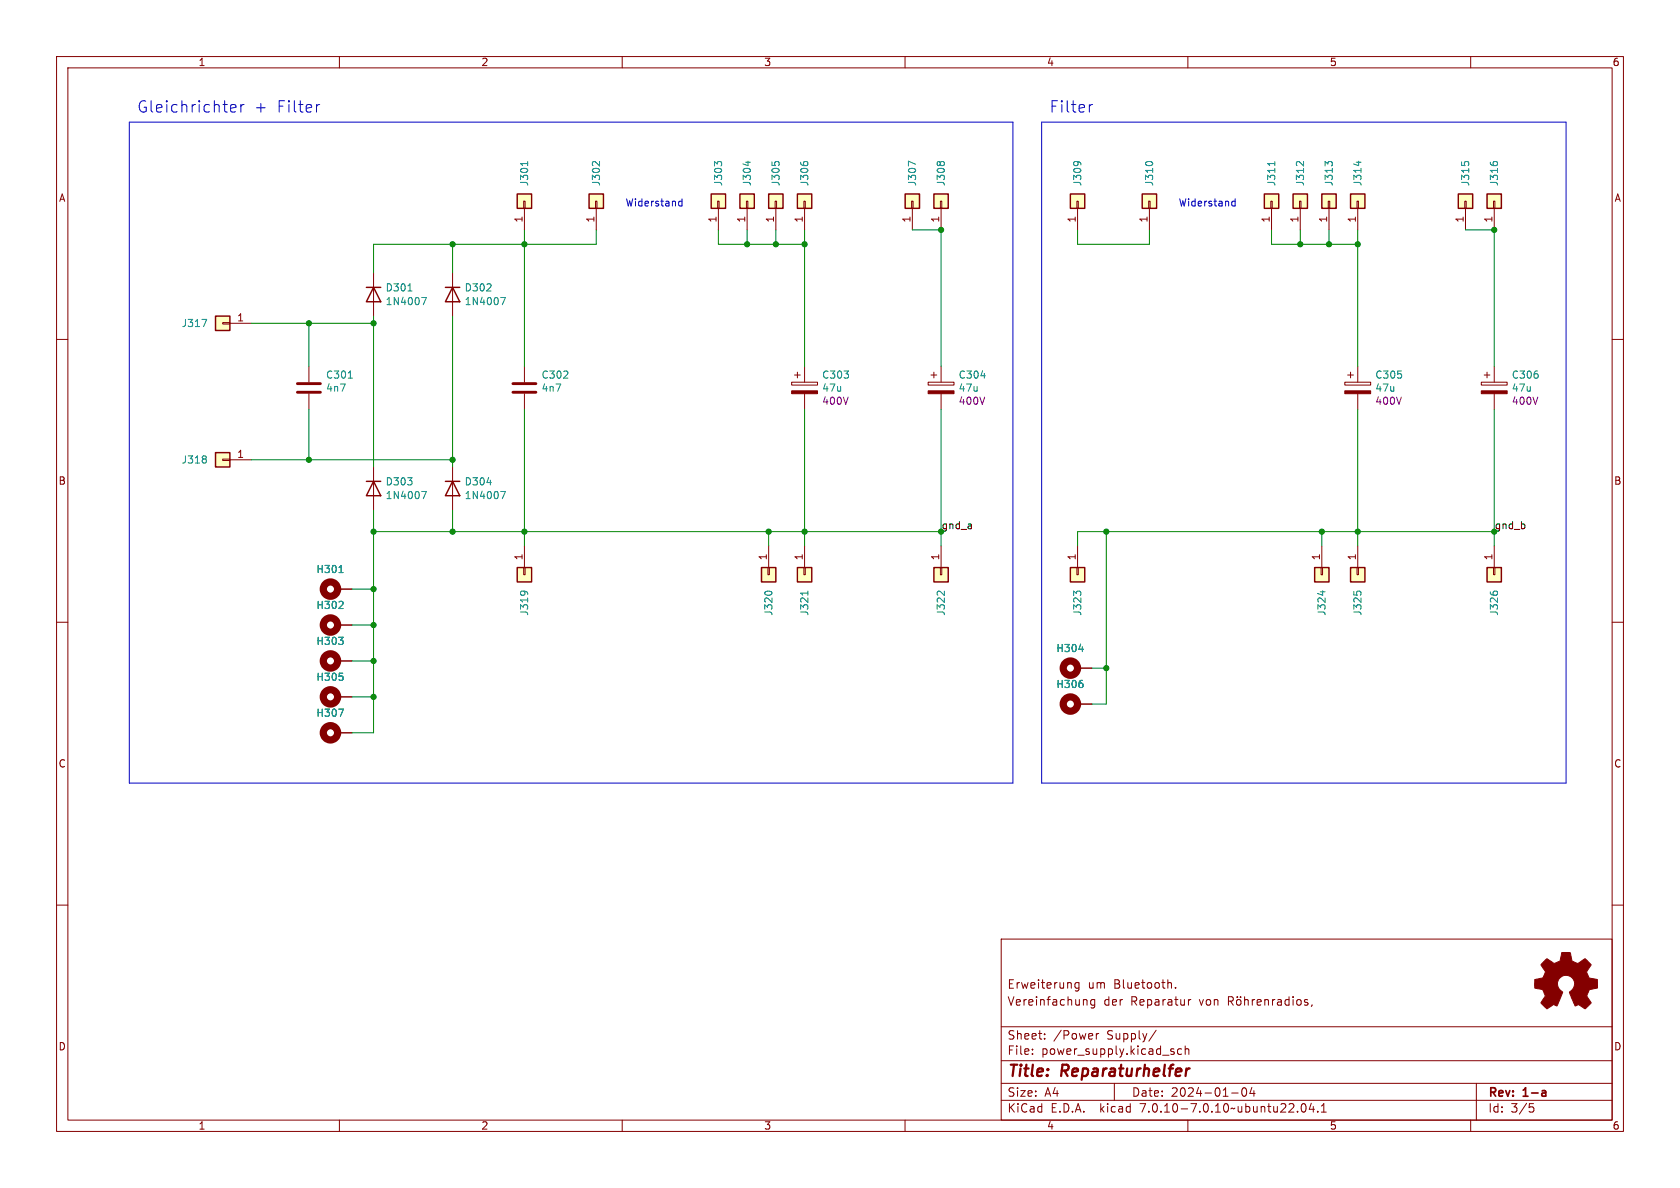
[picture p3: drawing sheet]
<svg xmlns="http://www.w3.org/2000/svg" width="297mm" height="210mm" viewBox="0 0 297 210" stroke-linecap="round" stroke-linejoin="round" font-family="sans-serif">
<g fill="none" stroke="#840000" stroke-width=".18">
<path d="M10 10h277v190h-277zM12 12h273v186h-273zM60 10v2M110 10v2M160 10v2M210 10v2M260 10v2M92.6 35.6h.2v1.2h-.2zM92.7 36.8v3.8M105.3 35.6h.2v1.2h-.2zM105.4 36.8v3.8M126.9 35.6h.2v1.2h-.2z"/>
<path d="M127 36.8v3.8M132 35.6h.2v1.2h-.2zM132.1 36.8v3.8M137 35.6h.3v1.2h-.3zM137.2 36.8v3.8M142.1 35.6h.3v1.2h-.3zM142.2 36.8v3.8M161.2 35.6h.2v1.2h-.2zM161.3 36.8v3.8M166.2 35.6h.3v1.2h-.3zM166.4 36.8v3.8M190.4 35.6h.2v1.2h-.2z"/>
<path d="M190.5 36.8v3.8M203.1 35.6h.2v1.2h-.2zM203.2 36.8v3.8M224.7 35.6h.2v1.2h-.2zM224.8 36.8v3.8M229.7 35.6h.3v1.2h-.3zM229.9 36.8v3.8M234.8 35.6h.3v1.2h-.3zM234.9 36.8v3.8M239.9 35.6h.3v1.2h-.3zM240 36.8v3.8M259 35.6h.2v1.2h-.2z"/>
<path d="M259.1 36.8v3.8M264 35.6h.3v1.2h-.3zM264.2 36.8v3.8M10 60h2M39.4 57h1.2v.3h-1.2zM40.6 57.2h3.8M66 48.3v7.6M80 48.3v7.6M285 60h2M54.6 64.8v2.8M54.6 69.6v2.8M92.7 64.8v2.8"/>
<path d="M92.7 69.6v2.8M140 67.6h4.5v.5h-4.5zM140.5 66.3h1M141 65.8v1M142.2 64.8v2.8M142.2 69.6v2.8M164.1 67.6h4.6v.5h-4.6zM164.6 66.3h1M165.1 65.8v1M166.4 64.8v2.8M166.4 69.6v2.8M237.7 67.6h4.6v.5h-4.6z"/>
<path d="M238.3 66.3h1M238.8 65.8v1M240 64.8v2.8M240 69.6v2.8M261.9 67.6h4.5v.5h-4.5zM262.4 66.3h1M262.9 65.8v1M264.2 64.8v2.8M264.2 69.6v2.8M39.4 81.2h1.2v.2h-1.2zM40.6 81.3h3.8M66 82.6v7.6"/>
<path d="M80 82.6v7.6M92.7 96.5v3.8M135.9 96.5v3.8M142.2 96.5v3.8M166.4 96.5v3.8M190.5 96.5v3.8M233.7 96.5v3.8M240 96.5v3.8M264.2 96.5v3.8M10 110h2M59.7 116.8h2.5M59.7 104.1h2.5"/>
<path d="M59.7 110.5h2.5M92.6 100.3h.2v1.3h-.2zM135.8 100.3h.2v1.3h-.2zM142.1 100.3h.3v1.3h-.3zM166.2 100.3h.3v1.3h-.3zM190.4 100.3h.2v1.3h-.2zM190.5 118.1h2.5M233.6 100.3h.2v1.3h-.2zM239.9 100.3h.3v1.3h-.3zM264 100.3h.3v1.3h-.3zM285 110h2M59.7 129.5h2.5"/>
<path d="M59.7 123.2h2.5M190.5 124.5h2.5M10 160h2M285 160h2M177 166h108v32h-108zM190.7 173.7v1.2l-.2 .3-.4-.1M190.7 173.8l-.4-.1-.3 .3v.4l.2 .2h.5M192 176.7l.2 .2v.8M193.5 176.7v1.2l-.3 .3-.3-.1M193.5 176.8l-.4-.1-.3 .3v.4l.2 .2h.5M206.9 173.7l.2 .2v.8M207.8 174.6v.1"/>
<path d="M210.1 176.7v1M210.5 176.7l-.3 .1-.1 .2M217.2 177l.7-.1 .1-.2v-.4l-.3-.1h-.5v1.5M217.5 177l.5 .7M218.7 176.8l.2-.1 .4 .1 .1 .6-.2 .2-.3 .1-.2-.1zM218.7 176.2v.1M219.3 176.2v.1M220 176.8l.2-.1 .4 .1 .1 .9M220 176.2v1.5M221.4 176.7v1M221.8 176.7l-.3 .1-.1 .2M222.2 177.2l.8-.1-.1-.3-.4-.1-.3 .2 .1 .7h.6"/>
<path d="M223.6 176.8l.2-.1 .4 .1v.9M223.6 176.7v1M225 176.7v1M225.4 176.7l-.3 .1-.1 .2M225.9 176.8h.6v.9M226.5 177.1h-.5a.29 .29 0 0 0-.2 .3 .29 .29 0 0 0 .2 .3l.5-.1M227.9 176.8l-.4-.1-.3 .3v.4l.1 .2h.6M227.9 176.2v1.5M228.6 176.2v.1M228.6 176.7v1M229.3 176.8l.2-.1 .5 .1v.6l-.1 .2-.4 .1-.2-.1zM231.2 176.8l-.4-.1-.2 .2 .1 .2 .5 .2v.3h-.6"/>
<path d="M232 177.6l-.2 .3M60 198v2M110 198v2M160 198v2M177 194.5h108M177 191.5h108M177 187.5h108M177 181.5h108M182.5 186.3v.1M182.5 185.5v.1M184.7 183.6v.1M184.7 182.8v.1"/>
<path d="M193.8 182.7v1M194.2 182.7l-.2 .1-.2 .2M197 191.5v3M204.4 182.1l-1.3 2M207.4 185.9l.2 .2-.2 .3M207.4 185.4l.1 .1M208.9 185.5l-.4-.1-.3 .3v.4l.1 .2h.6M209.5 185.5l.2-.1 .4 .1 .1 .9M209.5 184.9v1.5M210 198v2M217.7 193.2h1.2M219.7 192.4l.2-.1a.81 .81 0 0 1 .6 .6 .81 .81 0 0 1-.3 .8l-.2 .1a.81 .81 0 0 1-.3-1.4z"/>
<path d="M221.3 192.2l-.3 1.1h.9M221.7 192.8v1M229.4 196.5v.1M230.2 195.2l.2-.1a.81 .81 0 0 1 .6 .6 .81 .81 0 0 1-.3 .8l-.2 .1a.81 .81 0 0 1-.3-1.4zM231.8 195l-.3 1.1h.9M232.2 195.6v1M233 196.5v.1M233.6 196.6h.9M233.6 195.5l.4-.4v1.5M260 198v2M261 191.5v6.5M270.4 195.1h.7"/>
<path d="M270.5 195.7h.4l.3 .3-.2 .5-.5 .1"/>
</g>
<path d="M273.1 192.8l.2 .2v.8M273.3 193.7l-.5 .1M273.3 193.1l-.5 .1" fill="none" stroke="#840000" stroke-width=".3"/>
<path d="M209.8 188.9l-.2 1.3M210.3 188.9l-.4 .1-.2 .3" fill="none" stroke="#840000" stroke-width=".4"/>
<g fill="#840000" stroke="#840000" stroke-width=".18">
<path d="M164.1 69.1h4.6v.5h-4.6z"/>
<path d="M140 69.1h4.5v.5h-4.5z"/>
<path d="M237.7 69.1h4.6v.5h-4.6z"/>
<path d="M272.9 170l.6-.5 .9 .6a.62 .62 0 0 0 1 0l.2-.1a1.62 1.62 0 0 0 .4-1.4l.1-.2h1.5l.2 .8a.74 .74 0 0 0 .6 .9l.5 .2 1.3-.8 1.1 1-.4 .7a.75 .75 0 0 0-.2 1.2l.2 .5 1.5 .3v1.5l-1.4 .2-.1 .2a1.23 1.23 0 0 0-.3 1.2l.7 1-.1 .1-1 .9-.8-.5a.54 .54 0 0 0-.9 0l-1-2.3a2.33 2.33 0 0 0 .8-2 1.54 1.54 0 0 0-2.5-.7 1.54 1.54 0 0 0 .5 2.6l-1.1 2.4a.69 .69 0 0 0-1.1 .2l-.6 .3-1.1-1 .8-1.2-.2-.6a.71 .71 0 0 0-.9-.7l-.8-.2v-1.4l.5-.1a1.11 1.11 0 0 0 1.2-.7 .72 .72 0 0 0-.2-1.2l-.4-.7z"/>
<path d="M261.9 69.1h4.5v.5h-4.5z"/>
</g>
<g fill="none" stroke="#008484" stroke-width=".18">
<path d="M93.3 28.6v.7M106 28.6v.7l-.7-.7h-.3l-.2 .1M126.8 29l-.5-.4v.7M126.9 28.7l.1-.1 .5 .1M132.2 28.5v.8M136.5 28.6v.6M137 28.7l.2-.1 .5 .1M142.1 28.7l.2-.1 .5 .1M161.9 29l-1.3-.5v.8M165.7 28.7l.2-.1 .3 .1M166.3 28.7l.2-.1 .4 .1M189.9 28.7v-.1a1.07 1.07 0 0 1 1.1 .1"/>
<path d="M190.4 28.6l.1 .1M202.6 28.7l.4-.1 .7 .1M225.4 28.6v.7M230.4 28.6v.7l-.7-.7h-.3l-.2 .1M234.7 29l-.4-.4v.7M234.8 28.7l.2-.1 .5 .1M240.2 28.5v.8M258.4 28.6v.6M258.9 28.7l.2-.1 .5 .1M264 28.7l.2-.1 .5 .1M35.7 56.5h.8l-.5 1.2M72.1 51.4h.7"/>
<path d="M74.5 52.6h.9l-.6 1.3M88.5 52.6h.8l-.5 1.3M61.6 66.8h.7M173.4 66.4h.8M36.4 80.7l.1 .1-.1 .3M36.4 81.2l.1 .2-.1 .4M74.5 86.9h.9l-.6 1.3M86.1 85.3h.8M88.5 86.9h.8l-.5 1.3M59.9 112.7h.8l-.5 .4M59.9 107.6h.8M59.9 101.2h.8"/>
<path d="M60.6 113.3v.5M60.6 106.4v.4M60.6 119.6v.6M92.1 104.6a1.07 1.07 0 0 1 1.1 .1M92.6 104.5l.1 .1M135.3 104.6l.4-.1 .6 .1M142.8 104.5v.7M166.9 104.5v.8l-.7-.7-.3-.1-.2 .1M190.3 104.9l-.5-.4v.8M190.4 104.6l.1-.1 .5 .1M190.7 114.8h.8M233.8 104.4v.8"/>
<path d="M239.3 104.6v.6M239.9 104.6l.2-.1 .4 .1M264 104.6l.2-.1 .5 .1M59.9 125.4h.8l-.5 1.2M191.4 120.9v.5"/>
</g>
<g fill="none" stroke="#840000" stroke-width="1.3">
<circle cx="58.4" cy="104.1" r="1.27"/>
<circle cx="58.4" cy="110.5" r="1.27"/>
<circle cx="58.4" cy="116.8" r="1.27"/>
<circle cx="189.2" cy="118.1" r="1.27"/>
<circle cx="58.4" cy="123.2" r="1.27"/>
<circle cx="58.4" cy="129.5" r="1.27"/>
<circle cx="189.2" cy="124.5" r="1.27"/>
</g>
<g fill="none" stroke="#840000" stroke-width=".25">
<path d="M91.4 34.3h2.6v2.5h-2.6zM104.1 34.3h2.6v2.5h-2.6zM125.7 34.3h2.6v2.5h-2.6zM130.8 34.3h2.5v2.5h-2.5zM135.9 34.3h2.5v2.5h-2.5zM141 34.3h2.5v2.5h-2.5zM160 34.3h2.6v2.5h-2.6zM165.1 34.3h2.5v2.5h-2.5zM189.2 34.3h2.6v2.5h-2.6zM201.9 34.3h2.6v2.5h-2.6zM223.5 34.3h2.6v2.5h-2.6zM228.6 34.3h2.5v2.5h-2.5z"/>
<path d="M233.7 34.3h2.5v2.5h-2.5zM238.8 34.3h2.5v2.5h-2.5zM257.8 34.3h2.5v2.5h-2.5zM262.9 34.3h2.5v2.5h-2.5zM38.1 55.9h2.5v2.5h-2.5zM64.8 50.8h2.5M66 50.8l1.3 2.5h-2.5zM78.7 50.8h2.6M80 50.8l1.3 2.5h-2.6zM38.1 80h2.5v2.6h-2.5zM64.8 85.1h2.5M66 85.1l1.3 2.5h-2.5z"/>
<path d="M78.7 85.1h2.6M80 85.1l1.3 2.5h-2.6zM91.4 100.3h2.6v2.6h-2.6zM134.6 100.3h2.6v2.6h-2.6zM141 100.3h2.5v2.6h-2.5zM165.1 100.3h2.5v2.6h-2.5zM189.2 100.3h2.6v2.6h-2.6zM232.4 100.3h2.5v2.6h-2.5zM238.8 100.3h2.5v2.6h-2.5zM262.9 100.3h2.5v2.6h-2.5z"/>
</g>
<g fill="#ffffc2" stroke="#ffffc2" stroke-width=".18">
<path d="M141 34.3h2.5v2.5h-2.5z"/>
<path d="M165.1 34.3h2.5v2.5h-2.5z"/>
<path d="M160 34.3h2.6v2.5h-2.6z"/>
<path d="M135.9 34.3h2.5v2.5h-2.5z"/>
<path d="M130.8 34.3h2.5v2.5h-2.5z"/>
<path d="M165.1 100.3h2.5v2.6h-2.5z"/>
<path d="M134.6 100.3h2.6v2.6h-2.6z"/>
<path d="M141 100.3h2.5v2.6h-2.5z"/>
<path d="M91.4 100.3h2.6v2.6h-2.6z"/>
<path d="M38.1 80h2.5v2.6h-2.5z"/>
<path d="M38.1 55.9h2.5v2.5h-2.5z"/>
<path d="M104.1 34.3h2.6v2.5h-2.6z"/>
<path d="M262.9 34.3h2.5v2.5h-2.5z"/>
<path d="M262.9 100.3h2.5v2.6h-2.5z"/>
<path d="M232.4 100.3h2.5v2.6h-2.5z"/>
<path d="M189.2 100.3h2.6v2.6h-2.6z"/>
<path d="M238.8 100.3h2.5v2.6h-2.5z"/>
<path d="M91.4 34.3h2.6v2.5h-2.6z"/>
<path d="M125.7 34.3h2.6v2.5h-2.6z"/>
<path d="M233.7 34.3h2.5v2.5h-2.5z"/>
<path d="M223.5 34.3h2.6v2.5h-2.6z"/>
<path d="M228.6 34.3h2.5v2.5h-2.5z"/>
<path d="M238.8 34.3h2.5v2.5h-2.5z"/>
<path d="M257.8 34.3h2.5v2.5h-2.5z"/>
<path d="M189.2 34.3h2.6v2.5h-2.6z"/>
<path d="M201.9 34.3h2.6v2.5h-2.6z"/>
</g>
<path d="M52.6 69.3h4M52.6 67.8h4M90.7 69.3h4M90.7 67.8h4" fill="none" stroke="#840000" stroke-width=".51"/>
<path d="M40.8 19.5l.2 .3 .6-.1M40.8 18.8l.2-.3h.4l.3 .3v.2l-.9 .1M42.6 18.5v1.3M43.1 18.5a.51 .51 0 0 0-.5 .4M56.5 18.5l-.5 .2M193.2 18.5a.51 .51 0 0 0-.6 .4M22.9 21.6h156.2v116.8h-156.2zM120.6 35.1v1.3M120.6 35.6h-.4l-.2 .2 .1 .6h.5M184.1 21.6h92.8v116.8h-92.8zM218.4 35.6h-.4l-.2 .2 .1 .6h.5M218.4 35.1v1.3" fill="none" stroke="#0000c2" stroke-width=".18"/>
<g fill="none" stroke="#008400" stroke-width=".18">
<path d="M44.4 57.2h21.6M54.6 57.2v7.6M66 55.9v26.7M80 43.2v5.1M80 55.9v26.7M92.7 40.6v24.2M105.4 40.6v2.6h-39.4v5.1M127 40.6v2.6h15.2M132.1 40.6v2.6M137.2 40.6v2.6M142.2 40.6v24.2M161.3 40.6h5.1v24.2"/>
<path d="M190.5 40.6v2.6h12.7v-2.6M224.8 40.6v2.6h15.2M229.9 40.6v2.6M234.9 40.6v2.6M240 40.6v24.2M259.1 40.6h5.1v24.2M54.6 72.4v8.9M92.7 72.4v24.1M142.2 72.4v24.1M166.4 72.4v24.1M240 72.4v24.1M264.2 72.4v24.1"/>
<path d="M44.4 81.3h35.6M66 90.2v39.3h-3.8M66 94h100.4M80 90.2v3.8M135.9 94v2.5M195.6 94v30.5h-2.6M233.7 94v2.5M264.2 94h-73.7v2.5M62.2 104.1h3.8M62.2 116.8h3.8M62.2 110.5h3.8M193 118.1h2.6"/>
<path d="M62.2 123.2h3.8"/>
</g>
<g fill="#008400" stroke="#008400" stroke-width=".18">
<circle cx="132.1" cy="43.2" r=".46"/>
<circle cx="137.2" cy="43.2" r=".46"/>
<circle cx="142.2" cy="43.2" r=".46"/>
<circle cx="166.4" cy="40.6" r=".46"/>
<circle cx="195.6" cy="94" r=".46"/>
<circle cx="195.6" cy="118.1" r=".46"/>
<circle cx="66" cy="104.1" r=".46"/>
<circle cx="66" cy="110.5" r=".46"/>
<circle cx="92.7" cy="94" r=".46"/>
<circle cx="80" cy="81.3" r=".46"/>
<circle cx="80" cy="94" r=".46"/>
<circle cx="66" cy="123.2" r=".46"/>
<circle cx="66" cy="116.8" r=".46"/>
<circle cx="142.2" cy="94" r=".46"/>
<circle cx="135.9" cy="94" r=".46"/>
<circle cx="54.6" cy="81.3" r=".46"/>
<circle cx="66" cy="94" r=".46"/>
<circle cx="66" cy="57.2" r=".46"/>
<circle cx="54.6" cy="57.2" r=".46"/>
<circle cx="240" cy="43.2" r=".46"/>
<circle cx="229.9" cy="43.2" r=".46"/>
<circle cx="234.9" cy="43.2" r=".46"/>
<circle cx="240" cy="94" r=".46"/>
<circle cx="264.2" cy="40.6" r=".46"/>
<circle cx="80" cy="43.2" r=".46"/>
<circle cx="92.7" cy="43.2" r=".46"/>
<circle cx="233.7" cy="94" r=".46"/>
</g>
<g font-size="2.8" fill="#0000c2">
<text x="24.1" y="20.1">Gleichrichter</text>
<text x="44.8" y="20.1">+</text>
<text x="48.9" y="20.1">Filter</text>
<text x="185.4" y="20.1">Filter</text>
</g>
<g font-size="2.8" fill="#840000">
<text x="178" y="190.9">Title:</text>
<text x="187.7" y="190.9">Reparaturhelfer</text>
</g>
<g font-size="2.1" fill="#840000">
<text x="178" y="178">Vereinfachung</text>
<text x="178" y="175">Erweiterung</text>
<text x="192.3" y="175">um</text>
<text x="195.1" y="178">der</text>
<text x="197" y="175">Bluetooth.</text>
<text x="200" y="178">Reparatur</text>
<text x="212.2" y="178">von</text>
<text x="178" y="184">Sheet:</text>
<text x="186.2" y="184">/Power</text>
<text x="195.7" y="184">Supply/</text>
<text x="178" y="186.7">File:</text>
<text x="184.1" y="186.7">power_supply.kicad_sch</text>
<text x="178" y="196.9">KiCad</text>
<text x="178" y="194.1">Size:</text>
<text x="184.7" y="194.1">A4</text>
<text x="185.7" y="196.9">E.D.A.</text>
<text x="194.6" y="196.9">kicad</text>
<text x="200" y="194.1">Date:</text>
<text x="201.8" y="196.9">7.0.10-7.0.10~ubuntu22.04.1</text>
<text x="207" y="194.1">2024-01-04</text>
<text x="263" y="194.3">Rev:</text>
<text x="263" y="196.9">Id:</text>
<text x="267.1" y="196.9">3/5</text>
<text x="269.4" y="194.3">1-a</text>
</g>
<g font-size="1.8" fill="#840000">
<text x="35" y="11.9">1</text>
<text x="85" y="11.9">2</text>
<text x="135" y="11.9">3</text>
<text x="185" y="11.9">4</text>
<text x="235" y="11.9">5</text>
<text x="285" y="11.9">6</text>
<text x="10.3" y="35.9">A</text>
<text x="285.3" y="35.9">A</text>
<text x="92.5" y="39.4" transform="rotate(-90 92.5 39.4)">1</text>
<text x="105.2" y="39.4" transform="rotate(-90 105.2 39.4)">1</text>
<text x="126.7" y="39.4" transform="rotate(-90 126.7 39.4)">1</text>
<text x="131.8" y="39.4" transform="rotate(-90 131.8 39.4)">1</text>
<text x="136.9" y="39.4" transform="rotate(-90 136.9 39.4)">1</text>
<text x="142" y="39.4" transform="rotate(-90 142 39.4)">1</text>
<text x="161" y="39.4" transform="rotate(-90 161 39.4)">1</text>
<text x="166.1" y="39.4" transform="rotate(-90 166.1 39.4)">1</text>
<text x="190.2" y="39.4" transform="rotate(-90 190.2 39.4)">1</text>
<text x="202.9" y="39.4" transform="rotate(-90 202.9 39.4)">1</text>
<text x="224.5" y="39.4" transform="rotate(-90 224.5 39.4)">1</text>
<text x="229.6" y="39.4" transform="rotate(-90 229.6 39.4)">1</text>
<text x="234.7" y="39.4" transform="rotate(-90 234.7 39.4)">1</text>
<text x="239.8" y="39.4" transform="rotate(-90 239.8 39.4)">1</text>
<text x="258.8" y="39.4" transform="rotate(-90 258.8 39.4)">1</text>
<text x="263.9" y="39.4" transform="rotate(-90 263.9 39.4)">1</text>
<text x="41.8" y="56.9">1</text>
<text x="41.8" y="81">1</text>
<text x="10.3" y="85.9">B</text>
<text x="285.3" y="85.9">B</text>
<text x="92.5" y="99.1" transform="rotate(-90 92.5 99.1)">1</text>
<text x="135.6" y="99.1" transform="rotate(-90 135.6 99.1)">1</text>
<text x="142" y="99.1" transform="rotate(-90 142 99.1)">1</text>
<text x="166.1" y="99.1" transform="rotate(-90 166.1 99.1)">1</text>
<text x="190.2" y="99.1" transform="rotate(-90 190.2 99.1)">1</text>
<text x="233.4" y="99.1" transform="rotate(-90 233.4 99.1)">1</text>
<text x="239.8" y="99.1" transform="rotate(-90 239.8 99.1)">1</text>
<text x="263.9" y="99.1" transform="rotate(-90 263.9 99.1)">1</text>
<text x="10.3" y="135.9">C</text>
<text x="285.3" y="135.9">C</text>
<text x="10.3" y="185.9">D</text>
<text x="285.3" y="185.9">D</text>
<text x="35" y="199.9">1</text>
<text x="85" y="199.9">2</text>
<text x="135" y="199.9">3</text>
<text x="185" y="199.9">4</text>
<text x="235" y="199.9">5</text>
<text x="285" y="199.9">6</text>
</g>
<g font-size="1.8" fill="#008484">
<text x="93.6" y="33" transform="rotate(-90 93.6 33)">J301</text>
<text x="106.3" y="33" transform="rotate(-90 106.3 33)">J302</text>
<text x="127.9" y="33" transform="rotate(-90 127.9 33)">J303</text>
<text x="132.9" y="33" transform="rotate(-90 132.9 33)">J304</text>
<text x="138" y="33" transform="rotate(-90 138 33)">J305</text>
<text x="143.1" y="33" transform="rotate(-90 143.1 33)">J306</text>
<text x="162.2" y="33" transform="rotate(-90 162.2 33)">J307</text>
<text x="167.2" y="33" transform="rotate(-90 167.2 33)">J308</text>
<text x="191.4" y="33" transform="rotate(-90 191.4 33)">J309</text>
<text x="204.1" y="33" transform="rotate(-90 204.1 33)">J310</text>
<text x="225.7" y="33" transform="rotate(-90 225.7 33)">J311</text>
<text x="230.7" y="33" transform="rotate(-90 230.7 33)">J312</text>
<text x="235.8" y="33" transform="rotate(-90 235.8 33)">J313</text>
<text x="240.9" y="33" transform="rotate(-90 240.9 33)">J314</text>
<text x="259.9" y="33" transform="rotate(-90 259.9 33)">J315</text>
<text x="265" y="33" transform="rotate(-90 265 33)">J316</text>
<text x="68.1" y="51.7">D301</text>
<text x="82.1" y="51.7">D302</text>
<text x="32" y="58">J317</text>
<text x="68.1" y="54.1">1N4007</text>
<text x="82.1" y="54.1">1N4007</text>
<text x="57.5" y="67.1">C301</text>
<text x="57.5" y="69.4">4n7</text>
<text x="95.6" y="67.1">C302</text>
<text x="95.6" y="69.4">4n7</text>
<text x="145.2" y="67.1">C303</text>
<text x="145.2" y="69.4">47u</text>
<text x="169.4" y="67.1">C304</text>
<text x="169.4" y="69.4">47u</text>
<text x="243" y="67.1">C305</text>
<text x="243" y="69.4">47u</text>
<text x="267.2" y="67.1">C306</text>
<text x="267.2" y="69.4">47u</text>
<text x="32" y="82.1">J318</text>
<text x="68.1" y="86">D303</text>
<text x="68.1" y="88.4">1N4007</text>
<text x="82.1" y="86">D304</text>
<text x="82.1" y="88.4">1N4007</text>
<text x="55.8" y="101.5">H301</text>
<text x="55.8" y="107.9">H302</text>
<text x="93.6" y="108.9" transform="rotate(-90 93.6 108.9)">J319</text>
<text x="136.8" y="108.9" transform="rotate(-90 136.8 108.9)">J320</text>
<text x="143.1" y="108.9" transform="rotate(-90 143.1 108.9)">J321</text>
<text x="167.2" y="108.9" transform="rotate(-90 167.2 108.9)">J322</text>
<text x="191.4" y="108.9" transform="rotate(-90 191.4 108.9)">J323</text>
<text x="234.5" y="108.9" transform="rotate(-90 234.5 108.9)">J324</text>
<text x="240.9" y="108.9" transform="rotate(-90 240.9 108.9)">J325</text>
<text x="265" y="108.9" transform="rotate(-90 265 108.9)">J326</text>
<text x="55.8" y="114.2">H303</text>
<text x="186.6" y="115.5">H304</text>
<text x="55.8" y="120.6">H305</text>
<text x="186.6" y="121.8">H306</text>
<text x="55.8" y="126.9">H307</text>
</g>
<g font-size="1.8" fill="#0000c2">
<text x="110.5" y="36.6">Widerstand</text>
<text x="208.3" y="36.6">Widerstand</text>
</g>
<g font-size="1.8" fill="#840084">
<text x="145.2" y="71.8">400V</text>
<text x="169.4" y="71.8">400V</text>
<text x="243" y="71.8">400V</text>
<text x="267.2" y="71.8">400V</text>
</g>
<g font-size="1.8" fill="#008400">
<text x="166.4" y="93.6">gnd_a</text>
<text x="264.2" y="93.6">gnd_b</text>
</g>
</svg>
